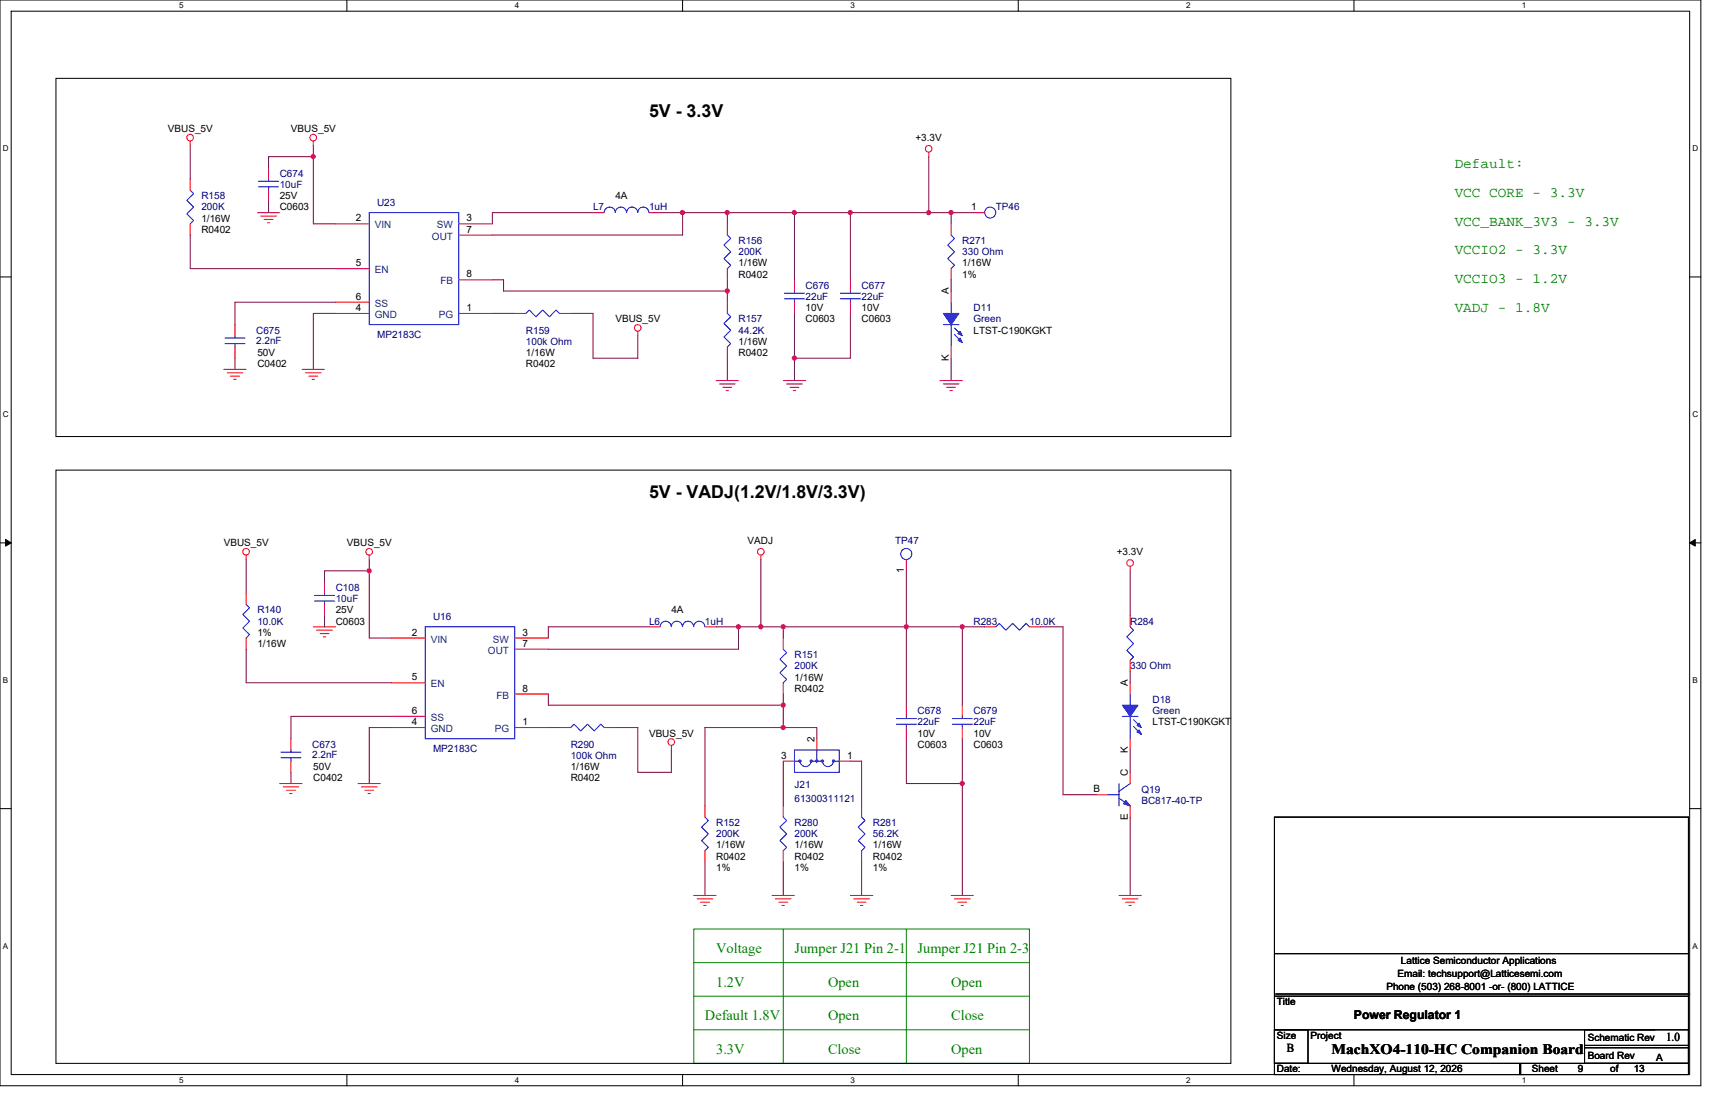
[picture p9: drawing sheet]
<svg xmlns="http://www.w3.org/2000/svg" width="213mm" height="137mm" viewBox="0 0 213 137" stroke-linecap="round" stroke-linejoin="round" font-family="sans-serif">
<path d="M0 0h212.3v135.5h-212.3zM1.4 1.4h209.5v132.7h-209.5z" fill="none" stroke="#000" stroke-width=".13"/>
<g fill="#fff">
<path d="M22.4 .1h.5v1.2h-.5z"/>
<path d="M22.4 134.3h.5v1.1h-.5z"/>
</g>
<path d="M43.3 0v1.4M43.3 134.1v1.4" fill="none" stroke="#000" stroke-width=".13"/>
<g fill="#fff">
<path d="M64.3 .1h.5v1.2h-.5z"/>
<path d="M64.3 134.3h.5v1.1h-.5z"/>
</g>
<path d="M85.2 0v1.4M85.2 134.1v1.4" fill="none" stroke="#000" stroke-width=".13"/>
<g fill="#fff">
<path d="M106.2 .1h.5v1.2h-.5z"/>
<path d="M106.2 134.3h.5v1.1h-.5z"/>
</g>
<path d="M127.1 0v1.4M127.1 134.1v1.4" fill="none" stroke="#000" stroke-width=".13"/>
<g fill="#fff">
<path d="M148.1 .1h.5v1.2h-.5z"/>
<path d="M148.1 134.3h.5v1.1h-.5z"/>
</g>
<path d="M169 0v1.4M169 134.1v1.4" fill="none" stroke="#000" stroke-width=".13"/>
<g fill="#fff">
<path d="M190 .1h.5v1.2h-.5z"/>
<path d="M190 134.3h.5v1.1h-.5z"/>
<path d="M.4 18h.7v1.1h-.7z"/>
<path d="M211.3 18h.7v1.1h-.7z"/>
<path d="M.4 51.1h.7v1.2h-.7z"/>
<path d="M211.3 51.1h.7v1.2h-.7z"/>
</g>
<path d="M0 34.6h1.4M210.9 34.6h1.4" fill="none" stroke="#000" stroke-width=".13"/>
<g fill="#fff">
<path d="M.4 84.3h.6v1.1h-.6z"/>
<path d="M211.3 84.3h.7v1.1h-.7z"/>
</g>
<path d="M0 67.8h1.4M210.9 67.8h1.4" fill="none" stroke="#000" stroke-width=".13"/>
<path d="M.7 67.3l.7 .5-.7 .4zM210.9 67.8l.7-.5v.9z" fill="#000" stroke="#000" stroke-width=".12"/>
<g fill="#fff">
<path d="M.4 117.5h.6v1.1h-.6z"/>
<path d="M211.3 117.5h.7v1.1h-.7z"/>
</g>
<g fill="none" stroke="#000" stroke-width=".13">
<path d="M7 9.8h146.7v44.7h-146.7zM7 58.7h146.7v74h-146.7zM0 100.9h1.4M159.1 102h51.7v32.1h-51.7zM159.1 119h51.7M210.9 100.9h1.4M159.1 128.5h4.2v4.2h-4.2zM159.1 132.7h51.7M159.1 124.3h51.7M159.1 128.5h47.5M159.3 124.1h51.6M189.7 132.7v1.4"/>
<path d="M189.8 132.7v1.4M197.8 128.5h13v4.2h-13zM197.8 130.8h13M197.8 130.5h13"/>
</g>
<path d="M86.6 116h41.9v16.7h-41.9zM97.8 116v16.7M113.2 116v16.7M86.6 120.1h41.9M86.6 124.3h41.9M86.6 128.5h41.9" fill="none" stroke="#008000" stroke-width=".13"/>
<g fill="none" stroke="#f00" stroke-width=".13">
<path d="M23.7 17.6v.6M39.1 17.6v.6M116 19v.6M23.7 22.4v1.3M23.7 27.9v1.4M32.1 26.5h2.8M32.6 27h1.9M33 27.4h1.1M33.4 27.8h.3M33.5 21v1.4M33.5 23.7v1.4M41.9 33.5h4.2"/>
<path d="M41.9 39.1h4.2M41.9 37.7h4.2M41.9 27.9h4.2M57.3 34.9h4.2M57.3 29.3h4.2M57.3 39.1h4.2M57.3 27.9h4.2M64.3 39.1h1.4M69.8 39.1h1.4M74 26.5h1.4M81 26.5h1.4M90.8 27.9v1.4"/>
<path d="M90.8 33.5v1.4M90.8 37.7v1.4M99.2 34.9v1.4M99.2 37.7v1.4M106.2 34.9v1.4M106.2 37.7v1.4M118.7 27.9v1.4M118.7 33.5v1.4M118.7 36.3v1.4M121.5 26.5h1.4M27.9 46.1h2.8M28.4 46.5h1.9"/>
<path d="M28.8 46.9h1.1M29.2 47.3h.3M29.3 40.5v1.4M29.3 43.3v1.4M37.7 46.1h2.8M38.1 46.5h2M38.6 46.9h1.1M39 47.3h.3M79.6 41.4v.5M89.4 47.5h2.8M89.8 47.9h2M90.3 48.3h1.1"/>
<path d="M90.7 48.7h.3M90.8 43.3v1.4M97.8 47.5h2.8M98.2 47.9h2M98.6 48.3h1.1M99 48.7h.3M117.3 47.5h2.8M117.8 47.9h1.9M118.2 48.3h1.1M118.6 48.7h.3M118.7 43.3v1.4M30.7 74v1.4"/>
<path d="M30.7 79.6v1.4M30.7 69.3v.6M39.1 78.2h2.8M39.5 78.7h2M40 79.1h1.1M40.4 79.5h.3M40.5 72.6v1.4M40.5 75.4v1.4M46.1 69.3v.6M48.9 79.6h4.2M64.3 79.6h4.2M81 78.2h1.4"/>
<path d="M88 78.2h1.4M95 69.3v.6M97.8 79.6v1.4M113.2 69.8v1.4M122.9 78.2h1.4M128.5 78.2h1.4M141.1 70.7v.5M141.1 76.8v1.4M34.9 97.8h2.8M35.3 98.2h2M35.8 98.6h1.1M36.2 99h.3"/>
<path d="M36.3 92.2v1.4M36.3 95v1.4M44.7 97.8h2.8M45.1 98.2h2M45.6 98.6h1.1M46 99h.2M48.9 85.2h4.2M48.9 90.8h4.2M48.9 89.4h4.2M64.3 86.6h4.2M64.3 81h4.2M64.3 90.8h4.2"/>
<path d="M69.9 90.8h1.3M75.4 90.8h1.4M83.8 93v.6M97.8 95h1.4M97.8 85.2v1.4M102 92.2v1.4M104.8 95h1.4M113.2 88v1.4M113.2 90.8v1.4M120.1 88v1.4M120.1 90.8v1.4M136.9 99.2h1.4"/>
<path d="M141.1 85.2v1.4M141.1 92.2v1.4M141.1 82.4v1.4M141.1 96.4v1.4M86.6 111.8h2.8M87 112.2h2M87.5 112.6h1.1M87.9 113h.3M88 100.6v1.4M88 106.2v1.4M96.4 111.8h2.8M96.8 112.2h2"/>
<path d="M97.2 112.6h1.1M97.6 113h.3M97.8 100.6v1.4M97.8 106.2v1.4M106.2 111.8h2.8M106.6 112.2h1.9M107 112.6h1.1M107.4 113h.3M107.6 100.6v1.4M107.6 106.2v1.4M118.7 111.8h2.8M119.2 112.2h1.9"/>
<path d="M119.6 112.6h1.1M120 113h.3M139.7 111.8h2.8M140.1 112.2h2M140.5 112.6h1.1M140.9 113h.3M141.1 100.6v1.4"/>
<circle cx="23.7" cy="17.2" r=".42"/>
<circle cx="39.1" cy="17.2" r=".42"/>
<circle cx="115.9" cy="18.6" r=".42"/>
<circle cx="79.6" cy="40.9" r=".42"/>
<circle cx="30.7" cy="68.9" r=".42"/>
<circle cx="46.1" cy="68.9" r=".42"/>
<circle cx="95" cy="68.9" r=".42"/>
<circle cx="141.1" cy="70.3" r=".42"/>
<circle cx="83.8" cy="92.6" r=".42"/>
</g>
<g fill="none" stroke="#00f" stroke-width=".13">
<path d="M23.7 23.7l.5 .5-.9 .8 .9 .8-.9 .9 .9 .8-.5 .4M32.3 23.3h2.5M32.3 22.6h2.5M33.5 22.4v.2M33.5 23.3v.4M46.1 26.5h11.2v14h-11.2zM65.7 39.1l.4-.4 .8 .8 .9-.8 .8 .8 .8-.8 .4 .4M76.8 26.5a.69 .69 0 0 0-.7-.7 .69 .69 0 0 0-.7 .7M78.2 26.5a.69 .69 0 0 0-.7-.7 .69 .69 0 0 0-.7 .7M81 26.5a.7 .7 0 0 0-.7-.7 .7 .7 0 0 0-.7 .7 .69 .69 0 0 0-.7-.7 .69 .69 0 0 0-.7 .7M90.8 29.3l.4 .5-.8 .8 .8 .8-.8 .9 .8 .8-.4 .4M90.8 39.1l.4 .4-.8 .9 .8 .8-.8 .9 .8 .8-.4 .4"/>
<path d="M97.9 37.3h2.5M97.9 36.6h2.5M99.2 36.3v.3M99.2 37.3v.4M104.9 37.3h2.5M104.9 36.6h2.5M106.2 36.3v.3M106.2 37.3v.4M118.7 37.7v1.4M118.7 29.3l.5 .5-.9 .8 .9 .8-.9 .9 .9 .8-.5 .4M28.1 42.9h2.5M28.1 42.2h2.5"/>
<path d="M29.3 41.9v.3M29.3 42.9v.4M117.8 40.5h1.9M118.7 40.5v2.8M119.2 40.9l.8 .9M119.2 41.8l.8 .8M30.7 75.4l.5 .5-.9 .8 .9 .8-.9 .9 .9 .8-.5 .4M39.3 75h2.5M39.3 74.3h2.5M40.5 74v.3M40.5 75v.4M53.1 78.2h11.2v14h-11.2z"/>
<path d="M83.8 78.2a.69 .69 0 0 0-.7-.7 .69 .69 0 0 0-.7 .7M86.6 78.2a.7 .7 0 0 0-.7-.7 .7 .7 0 0 0-.7 .7 .69 .69 0 0 0-.7-.7 .69 .69 0 0 0-.7 .7M88 78.2a.69 .69 0 0 0-.7-.7 .69 .69 0 0 0-.7 .7M124.3 78.2l.5-.4 .8 .9 .8-.9 .9 .9 .8-.9 .4 .4M141.1 78.2l.4 .5-.8 .8 .8 .8-.8 .9 .8 .8-.4 .4M35.1 94.6h2.5M35.1 93.9h2.5M36.3 93.6v.3M36.3 94.6v.4M71.2 90.8l.5-.4 .8 .8 .8-.8 .9 .8 .8-.8 .4 .4M97.8 81l.4 .4-.8 .9 .8 .8-.8 .9 .8 .8-.4 .4M99.2 93.6h5.6v2.8h-5.6z"/>
<path d="M99.2 95h.7M99.9 95a.69 .69 0 0 0 .7 .7 .69 .69 0 0 0 .7-.7M101.3 95h1.4M102 93.6v1.4M102.7 95a.69 .69 0 0 0 .7 .7 .69 .69 0 0 0 .7-.7M104.1 95h.7M111.9 90.4h2.5M111.9 89.7h2.5M113.2 89.4v.3M113.2 90.4v.4M118.9 90.4h2.5M118.9 89.7h2.5"/>
<path d="M120.1 89.4v.3M120.1 90.4v.4M138.3 99.2h1.4M139.7 99.6l1.4 1M139.7 97.8v2.8M140.1 89.4h2M141.1 86.6v1.4M141.1 89.4v2.8M141.1 97.8l-1.4 1M141.5 89.8l.8 .9M141.5 90.7l.8 .8M88 102l.4 .4-.8 .8 .8 .9-.8 .8 .8 .8-.4 .5"/>
<path d="M97.8 102l.4 .4-.8 .8 .8 .9-.8 .8 .8 .8-.4 .5M107.6 102l.4 .4-.9 .8 .9 .9-.9 .8 .9 .8-.4 .5"/>
<circle cx="123.6" cy="26.5" r=".69"/>
<circle cx="113.1" cy="69.1" r=".69"/>
</g>
<g fill="#00f" stroke="#00f" stroke-width=".13">
<path d="M140.1 88h2l-1 1.4z" fill-rule="evenodd"/>
<path d="M142.2 91.1l.3 .6-.6-.3z" fill-rule="evenodd"/>
<path d="M142.2 90.3l.3 .5-.6-.3z" fill-rule="evenodd"/>
<path d="M104 94.9h.2v.2h-.2z" fill-rule="evenodd"/>
<path d="M102.6 94.9h.2v.2h-.2z" fill-rule="evenodd"/>
<path d="M101.9 94.9h.2v.2h-.2z" fill-rule="evenodd"/>
<path d="M101.2 94.9h.2v.2h-.2z" fill-rule="evenodd"/>
<path d="M99.8 94.9h.2v.2h-.2z" fill-rule="evenodd"/>
<path d="M117.8 39.1h1.9l-1 1.4z" fill-rule="evenodd"/>
<path d="M119.9 42.2l.2 .6-.5-.3z" fill-rule="evenodd"/>
<path d="M119.9 41.4l.2 .5-.5-.3z" fill-rule="evenodd"/>
<path d="M140.5 99.9l.6 .7-.8-.3z" fill-rule="evenodd"/>
</g>
<g fill="none" stroke="#800040" stroke-width=".13">
<path d="M23.7 18.2v4.2M39.1 19.6h-5.6v1.4M39.1 19.6v8.3h2.8M39.1 18.2v1.4M116 19.6v6.9M23.7 29.3v4.2h18.2M33.5 25.1v1.4M41.9 37.7h-12.6v2.8M41.9 39.1h-2.8v7M61.5 39.1h2.8M61.5 34.9h1.4v1.4h27.9M71.2 39.1h2.8v5.6h5.6v-2.8"/>
<path d="M74 26.5h-12.5v1.4M82.4 26.5h2.8M85.2 26.5h5.6M85.2 26.5v2.8h-23.7M90.8 26.5v1.4M90.8 34.9v1.4M90.8 26.5h8.4M90.8 36.3v1.4M99.2 39.1v5.6M99.2 26.5h7M99.2 26.5v8.4M106.2 39.1v5.6h-7"/>
<path d="M116 26.5h2.7M116 26.5h-9.8v8.4M118.7 26.5h2.8M118.7 34.9v1.4M118.7 26.5v1.4M29.3 44.7v1.4M90.8 44.7v2.8M99.2 44.7v2.8M118.7 44.7v2.8M30.7 69.9v4.1M40.5 76.8v1.4M46.1 69.9v1.3"/>
<path d="M46.1 71.2v8.4h2.8M46.1 71.2h-5.6v1.4M81 78.2h-12.5v1.4M89.4 78.2h2.8M92.2 78.2v2.8h-23.7M92.2 78.2h2.8M95 69.9v8.3M95 78.2h2.8M97.8 78.2h15.4v9.8M97.8 78.2v1.4M113.2 71.2v7h6.9M120.1 78.2h2.8"/>
<path d="M120.1 78.2v9.8M129.9 78.2h2.8v21h4.2M141.1 71.2v5.6M30.7 81v4.2h18.2M36.3 96.4v1.4M48.9 90.8h-2.8v7M48.9 89.4h-12.6v2.8M68.5 90.8h1.3M68.5 86.6v1.4h29.3M76.8 90.8h2.8v5.6h4.2v-2.8M97.8 86.6v1.4M97.8 90.8h-9.8v9.8"/>
<path d="M97.8 95v5.6M97.8 90.8h4.2v1.4M97.8 88v2.8M106.2 95h1.4v5.6M113.2 92.2v5.6h6.9M120.1 92.2v5.6M120.1 97.8v14M141.1 83.8v1.4M141.1 93.6v2.8M88 107.6v4.2M97.8 107.6v4.2M107.6 107.6v4.2"/>
<path d="M141.1 102v9.8"/>
</g>
<g fill="#f0f" stroke="#f0f" stroke-width=".13">
<circle cx="46.1" cy="71.2" r=".27"/>
<circle cx="97.8" cy="88" r=".27"/>
<circle cx="92.2" cy="78.2" r=".27"/>
<circle cx="95" cy="78.2" r=".27"/>
<circle cx="39.1" cy="19.5" r=".27"/>
<circle cx="90.8" cy="26.5" r=".27"/>
<circle cx="85.2" cy="26.5" r=".27"/>
<circle cx="90.8" cy="36.3" r=".27"/>
<circle cx="97.8" cy="90.8" r=".27"/>
<circle cx="99.2" cy="26.5" r=".27"/>
<circle cx="106.2" cy="26.5" r=".27"/>
<circle cx="115.9" cy="26.5" r=".27"/>
<circle cx="99.2" cy="44.7" r=".27"/>
<circle cx="120.1" cy="97.8" r=".27"/>
<circle cx="118.7" cy="26.5" r=".27"/>
<circle cx="113.1" cy="78.2" r=".27"/>
<circle cx="97.8" cy="78.2" r=".27"/>
<circle cx="120.1" cy="78.2" r=".27"/>
</g>
<g font-size="2.2">
<text x="81" y="14.6">5V - 3.3V</text>
<text x="81" y="62.1">5V - VADJ(1.2V/1.8V/3.3V)</text>
</g>
<g font-size="1.8" fill="#008000">
<text x="181.6" y="21">Default:</text>
<text x="181.6" y="24.6">VCC CORE - 3.3V</text>
<text x="181.6" y="28.2">VCC_BANK_3V3 - 3.3V</text>
<text x="181.6" y="31.8">VCCIO2 - 3.3V</text>
<text x="181.6" y="35.3">VCCIO3 - 1.2V</text>
<text x="181.6" y="38.9">VADJ - 1.8V</text>
<text x="89.4" y="119">Voltage</text>
<text x="99.2" y="119">Jumper J21 Pin 2-1</text>
<text x="114.6" y="119">Jumper J21 Pin 2-3</text>
<text x="89.4" y="123.1">1.2V</text>
<text x="103.4" y="123.1">Open</text>
<text x="118.7" y="123.1">Open</text>
<text x="88" y="127.3">Default 1.8V</text>
<text x="89.4" y="131.5">3.3V</text>
<text x="103.4" y="127.3">Open</text>
<text x="103.4" y="131.5">Close</text>
<text x="118.7" y="127.3">Close</text>
<text x="118.7" y="131.5">Open</text>
</g>
<text font-size="1.8" x="166.2" y="131.6">MachXO4-110-HC Companion Board</text>
<g font-size="1.5">
<text x="160.7" y="131.3">B</text>
<text x="169" y="127.1">Power Regulator 1</text>
<text x="208" y="129.9">1.0</text>
</g>
<g font-size="1.2">
<text x="21" y="16.5">VBUS_5V</text>
<text x="36.3" y="16.5">VBUS_5V</text>
<text x="114.3" y="17.6">+3.3V</text>
<text x="25.1" y="27.7">1/16W</text>
<text x="25.1" y="29.1">R0402</text>
<text x="34.9" y="24.9">25V</text>
<text x="34.9" y="26.3">C0603</text>
<text x="44.4" y="27.6">2</text>
<text x="58.3" y="27.6">3</text>
<text x="58.3" y="29">7</text>
<text x="76.8" y="24.9">4A</text>
<text x="121.3" y="26.2">1</text>
<text x="44.4" y="33.2">5</text>
<text x="58.3" y="34.6">8</text>
<text x="92.2" y="33.3">1/16W</text>
<text x="92.2" y="34.7">R0402</text>
<text x="120.1" y="34.6">1%</text>
<text x="120.1" y="33.3">1/16W</text>
<text x="44.4" y="38.8">4</text>
<text x="44.4" y="37.4">6</text>
<text x="58.3" y="38.8">1</text>
<text x="76.8" y="40.2">VBUS_5V</text>
<text x="100.6" y="38.8">10V</text>
<text x="100.6" y="40.2">C0603</text>
<text x="107.6" y="38.8">10V</text>
<text x="107.6" y="40.2">C0603</text>
<text x="118.4" y="36.7" transform="rotate(-90 118.4 36.7)">A</text>
<text x="121.5" y="41.6">LTST-C190KGKT</text>
<text x="32.1" y="44.4">50V</text>
<text x="32.1" y="45.8">C0402</text>
<text x="65.7" y="44.4">1/16W</text>
<text x="65.7" y="45.8">R0402</text>
<text x="92.2" y="43">1/16W</text>
<text x="92.2" y="44.4">R0402</text>
<text x="118.4" y="45.1" transform="rotate(-90 118.4 45.1)">K</text>
<text x="27.9" y="68.2">VBUS_5V</text>
<text x="43.3" y="68.2">VBUS_5V</text>
<text x="93.3" y="67.9">VADJ</text>
<text x="112.9" y="71.5" transform="rotate(-90 112.9 71.5)">1</text>
<text x="139.4" y="69.3">+3.3V</text>
<text x="41.9" y="76.6">25V</text>
<text x="41.9" y="78">C0603</text>
<text x="83.8" y="76.6">4A</text>
<text x="32.1" y="79.4">1%</text>
<text x="32.1" y="80.8">1/16W</text>
<text x="51.4" y="79.3">2</text>
<text x="65.2" y="79.3">3</text>
<text x="65.2" y="80.7">7</text>
<text x="51.4" y="84.9">5</text>
<text x="51.4" y="89.1">6</text>
<text x="65.2" y="86.3">8</text>
<text x="99.2" y="84.9">1/16W</text>
<text x="99.2" y="86.3">R0402</text>
<text x="140.8" y="85.6" transform="rotate(-90 140.8 85.6)">A</text>
<text x="51.4" y="90.5">4</text>
<text x="65.2" y="90.5">1</text>
<text x="81" y="91.9">VBUS_5V</text>
<text x="97.5" y="94.7">3</text>
<text x="101.7" y="92.6" transform="rotate(-90 101.7 92.6)">2</text>
<text x="105.7" y="94.7">1</text>
<text x="114.6" y="91.9">10V</text>
<text x="114.6" y="93.3">C0603</text>
<text x="121.5" y="91.9">10V</text>
<text x="121.5" y="93.3">C0603</text>
<text x="140.8" y="94" transform="rotate(-90 140.8 94)">K</text>
<text x="143.9" y="90.5">LTST-C190KGKT</text>
<text x="39.1" y="96.1">50V</text>
<text x="39.1" y="97.5">C0402</text>
<text x="71.2" y="96.1">1/16W</text>
<text x="71.2" y="97.5">R0402</text>
<text x="136.5" y="98.9">B</text>
<text x="140.8" y="96.8" transform="rotate(-90 140.8 96.8)">C</text>
<text x="89.4" y="105.9">1/16W</text>
<text x="89.4" y="107.3">R0402</text>
<text x="99.2" y="105.9">1/16W</text>
<text x="99.2" y="107.3">R0402</text>
<text x="109" y="105.9">1/16W</text>
<text x="109" y="107.3">R0402</text>
<text x="140.8" y="102.4" transform="rotate(-90 140.8 102.4)">E</text>
<text x="89.4" y="108.7">1%</text>
<text x="99.2" y="108.7">1%</text>
<text x="109" y="108.7">1%</text>
<text x="159.4" y="125.5">Title</text>
<text x="173.1" y="123.5">Phone (503) 268-8001 -or- (800) LATTICE</text>
<text x="174.5" y="122">Email: techsupport@Latticesemi.com</text>
<text x="174.9" y="120.3">Lattice Semiconductor Applications</text>
<text x="159.4" y="129.6">Size</text>
<text x="163.6" y="129.6">Project</text>
<text x="198.2" y="129.9">Schematic Rev</text>
<text x="159.4" y="133.8">Date:</text>
<text x="166.2" y="133.8">Wednesday, August 12, 2026</text>
<text x="191.2" y="133.8">Sheet</text>
<text x="197" y="133.8">9</text>
<text x="198.2" y="132.2">Board Rev</text>
<text x="201" y="133.8">of</text>
<text x="204" y="133.8">13</text>
<text x="206.8" y="132.4">A</text>
</g>
<g font-size="1.2" fill="#000080">
<text x="34.9" y="22.1">C674</text>
<text x="34.9" y="23.5">10uF</text>
<text x="25.1" y="24.9">R158</text>
<text x="25.1" y="26.3">200K</text>
<text x="47.1" y="25.7">U23</text>
<text x="74" y="26.3">L7</text>
<text x="81" y="26.3">1uH</text>
<text x="124.3" y="26.3">TP46</text>
<text x="92.2" y="30.5">R156</text>
<text x="92.2" y="31.9">200K</text>
<text x="120.1" y="30.5">R271</text>
<text x="120.1" y="31.9">330 Ohm</text>
<text x="32" y="41.6">C675</text>
<text x="65.7" y="41.6">R159</text>
<text x="92.2" y="40.2">R157</text>
<text x="92.2" y="41.6">44.2K</text>
<text x="100.6" y="36">C676</text>
<text x="100.6" y="37.4">22uF</text>
<text x="107.6" y="36">C677</text>
<text x="107.6" y="37.4">22uF</text>
<text x="121.5" y="38.8">D11</text>
<text x="121.5" y="40.2">Green</text>
<text x="32" y="42.9">2.2nF</text>
<text x="47.1" y="42.2">MP2183C</text>
<text x="65.7" y="43">100k Ohm</text>
<text x="111.8" y="67.9">TP47</text>
<text x="32.1" y="76.6">R140</text>
<text x="32.1" y="78">10.0K</text>
<text x="41.9" y="73.8">C108</text>
<text x="41.9" y="75.2">10uF</text>
<text x="54.1" y="77.4">U16</text>
<text x="81" y="78">L6</text>
<text x="88" y="78">1uH</text>
<text x="121.5" y="78">R283</text>
<text x="128.5" y="78">10.0K</text>
<text x="141.1" y="78">R284</text>
<text x="99.2" y="82.1">R151</text>
<text x="99.2" y="83.5">200K</text>
<text x="141.1" y="83.5">330 Ohm</text>
<text x="114.6" y="89.1">C678</text>
<text x="121.5" y="89.1">C679</text>
<text x="143.9" y="87.7">D18</text>
<text x="143.9" y="89.1">Green</text>
<text x="39" y="93.3">C673</text>
<text x="39" y="94.6">2.2nF</text>
<text x="54.1" y="93.9">MP2183C</text>
<text x="71.2" y="93.3">R290</text>
<text x="71.2" y="94.7">100k Ohm</text>
<text x="114.6" y="90.5">22uF</text>
<text x="121.5" y="90.5">22uF</text>
<text x="99.2" y="98.4">J21</text>
<text x="99.2" y="100">61300311121</text>
<text x="142.5" y="98.9">Q19</text>
<text x="142.5" y="100.3">BC817-40-TP</text>
<text x="89.4" y="103.1">R152</text>
<text x="89.4" y="104.5">200K</text>
<text x="99.2" y="103.1">R280</text>
<text x="99.2" y="104.5">200K</text>
<text x="109" y="103.1">R281</text>
<text x="109" y="104.5">56.2K</text>
</g>
<g font-size="1.2" fill="#004080">
<text x="46.8" y="28.5">VIN</text>
<text x="53.9" y="29.9">OUT</text>
<text x="54.5" y="28.5">SW</text>
<text x="46.8" y="34.1">EN</text>
<text x="55" y="35.5">FB</text>
<text x="46.8" y="39.7">GND</text>
<text x="46.8" y="38.3">SS</text>
<text x="54.8" y="39.7">PG</text>
<text x="53.8" y="80.2">VIN</text>
<text x="60.9" y="81.6">OUT</text>
<text x="61.5" y="80.2">SW</text>
<text x="53.8" y="85.8">EN</text>
<text x="53.8" y="90">SS</text>
<text x="62" y="87.2">FB</text>
<text x="53.8" y="91.4">GND</text>
<text x="61.8" y="91.4">PG</text>
</g>
<g font-size="1">
<text x="22.4" y="1.1">5</text>
<text x="64.3" y="1.1">4</text>
<text x="106.2" y="1.1">3</text>
<text x="148.1" y="1.1">2</text>
<text x="190" y="1.1">1</text>
<text x=".4" y="18.9">D</text>
<text x="211.3" y="18.9">D</text>
<text x=".4" y="52">C</text>
<text x="211.3" y="52">C</text>
<text x=".4" y="85.2">B</text>
<text x="211.3" y="85.2">B</text>
<text x=".4" y="118.4">A</text>
<text x="211.3" y="118.4">A</text>
<text x="22.4" y="135.2">5</text>
<text x="64.3" y="135.2">4</text>
<text x="106.2" y="135.2">3</text>
<text x="148.1" y="135.2">2</text>
<text x="190" y="135.2">1</text>
</g>
</svg>
